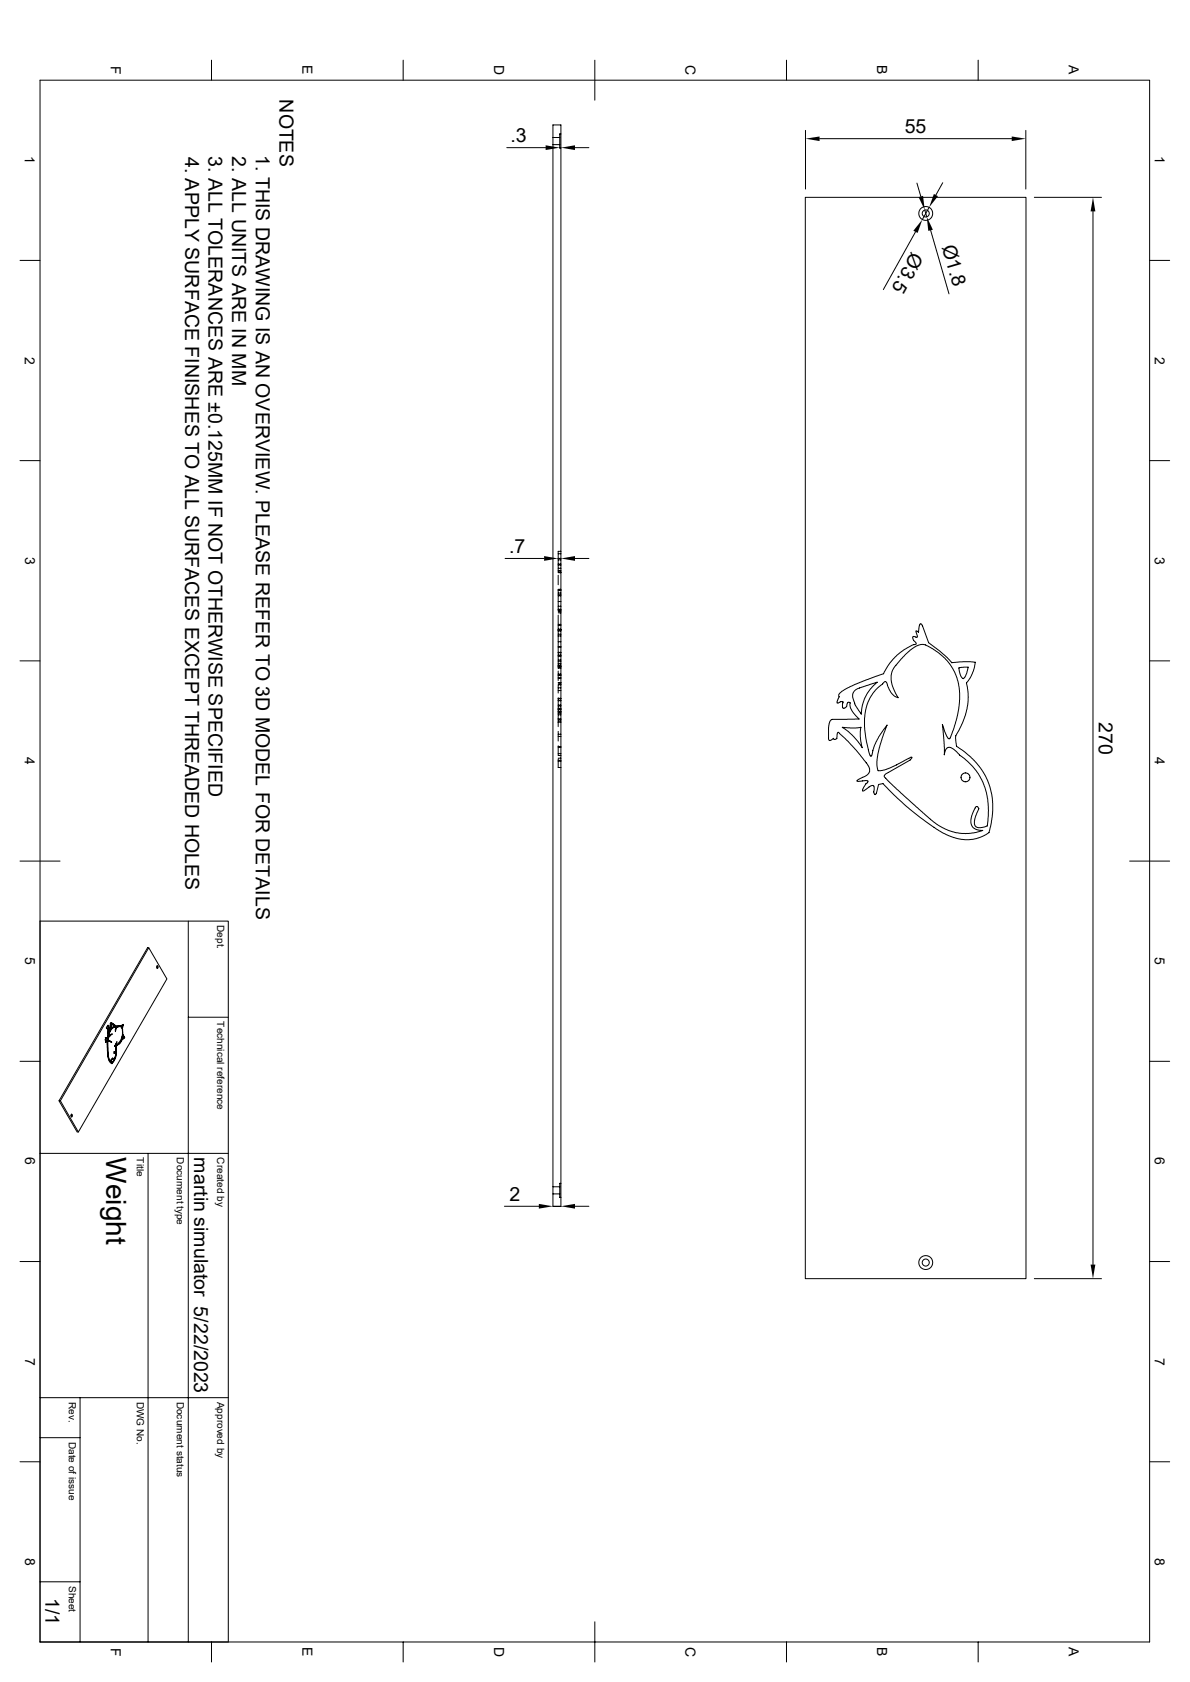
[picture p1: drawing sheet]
<svg xmlns="http://www.w3.org/2000/svg" width="297mm" height="420mm" viewBox="0 0 297 420" stroke-linecap="round" stroke-linejoin="round" font-family="sans-serif">
<g fill="none" stroke="#000" stroke-width=".25">
<path d="M52.8 15v5M100.6 15v5M148.5 15v10M196.3 15v5M244.1 15v5M10 20h276.9v390h-276.9zM126.5 36.9h9.7M138 31.2h2v270h-2zM138 36.1h1.7M138 34.3h1.7M139.7 36.9h.3M140 33.4h-.3v3.6h.3"/>
<path d="M143.5 36.9h3.5M201 32.6v14.6M204.6 34.6h47.9M256 32.6v14.6M201 49.3h55.1v270h-55.1zM228.5 57.9l-8 14.4M228.9 45.7l.9 3.4M230.8 52.4l.5 1.7M231.9 51.8l-1.7 3M232.3 57.5l4.6 15.9M235.3 45.6l-1.7 3.1M258.1 49.3h16.8"/>
<path d="M272.8 52.8v263M5 65h5M286.9 65h5M5 115h5M286.9 115h5M126.1 139.4h9.7M139.3 139.4h.7M139.3 138.3h.7M139.3 139.8h.7M140 137.7h-.7v3.1M143.5 139.4h3.5M139.3 140.8v1.1h.7"/>
<path d="M139.3 141.9v1h.7M139.3 147.2v3h.7M139.3 143.6v2.4M139.3 153.6v2.3h.7M139.3 150.2v2.2M139.3 155.9v1.6M139.3 157.5v1.3M139.3 158.8v2.7h.7M139.3 151.4h.7M139.3 148.8h.7M139.3 152.7h.7M139.3 153h.7"/>
<path d="M139.3 156.2h.7M139.3 148.1h.7M139.3 143h.7M139.3 152.3h.7M139.3 152.5h.7M139.3 147.3h.7M139.3 147.4h.7M139.3 142.5h.7M139.3 157.1h.7M139.3 157.5h.7M139.3 158.4h.7M139.3 148.5h.7"/>
<path d="M139.3 152.1h.7M139.3 142.8h.7M139.3 147.2h.7M139.3 141.1h.7M139.3 140.8h.7M139.3 158.8h.7M139.3 157.3h.7M5 165h5M139.3 161.5v.1h.7M139.3 161.6v2.3h.7M139.3 163.9v2.9h.7M139.3 171.1v1.3h.7"/>
<path d="M139.3 167.6v2.3M139.3 174.2v1.9h.7M139.3 172.4v.7M139.3 176.1v.9M139.3 177v.7h.7M139.3 177.7v1.8M139.3 179.5v.2h.7M139.3 179.7v.6M139.3 175h.7M139.3 176.3h.7M139.3 174.8h.7M139.3 171.7h.7"/>
<path d="M139.3 174.4h.7M139.3 163h.7M139.3 169.4h.7M139.3 169.2h.7M139.3 166.1h.7M139.3 162.9h.7M139.3 170.4h.7M139.3 170.5h.7M139.3 160.2h.7M139.3 163.6h.7M139.3 168.7h.7M139.3 168.3h.7"/>
<path d="M139.3 165.7h.7M139.3 166.3h.7M139.3 165.1h.7M139.3 178.5h.7M139.3 177.8h.7M139.3 177.6h.7M139.3 177.2h.7M139.3 171h.7M139.3 170.8h.7M139.3 166.4h.7M139.3 168.5h.7M139.3 163.7h.7"/>
<path d="M139.3 166.6h.7M139.3 164.8h.7M139.3 177h.7M139.3 176.9h.7M139.3 179.5h.7M139.3 178.1h.7M209.6 173.1l1.3-1 2.5-1.2 6-2.3a2.05 2.05 0 0 0 1.7-1.4l1-1.7 1.8-1.9 1.7-1.3 2.5-1.3a.4 .4 0 0 0 .6-.3 .4 .4 0 0 0-.4-.5l-.4-.6-.1-.4a.57 .57 0 0 1 1-.1 .43 .43 0 0 0 0-.7l-.1-.3a.26 .26 0 0 1-.1-.4 .26 .26 0 0 1 .3-.1l.3 .3 .3-1.9a.37 .37 0 0 1 .5-.2 .37 .37 0 0 1 .2 .5l1.6 4.2 2.9 2.2 2.9 2.8 2.7-.3 3.1 .2-.4 2.1-1.4 2.5a1.32 1.32 0 0 0-.1 1.7l.2 2.4-.4 3-.9 2.9-1.1 2.4a3.7 3.7 0 0 0-.4 4.1l2.1 1.5 2.6 2.4 1.4 1.8 1.5 2.7 1 3.3 .3 2.4-.1 2.5-.5 3.3a2.48 2.48 0 0 1-2.1 2.5l-2.4 .7-1.9 .1-2.8-.6-2.8-1.2-4.3-2.9-3.8-2.9-3.9-3.5-2.8-2.9-1.1 .2-.7 2.4a.28 .28 0 0 1-.3 0 .28 .28 0 0 1-.2-.3l.1-1.5-.3-.4-.7 .2-1.5 1.1a.3 .3 0 0 1-.5 .1 .3 .3 0 0 1 .2-.5l.7-1.3 .4-.3a.37 .37 0 0 0 0-.5 .37 .37 0 0 0-.6 0l-1.7 .2a.19 .19 0 0 1-.3-.1 .19 .19 0 0 1 .2-.2l2.6-1.5 .3-.6-.1-1.1-3.3-4.4-4.1-4.1a.3 .3 0 0 0-.4-.2 .3 .3 0 0 0-.1 .4l-.1 .3a.68 .68 0 0 1-.1 .8 .68 .68 0 0 1-.6 .2l-.2-.2-.4 .3a.46 .46 0 0 1-.6 .2 .46 .46 0 0 1-.2-.6v-3.1l.3-.9 .4-.6 6.9-.2-1.8-2.1-.5-1.4a.4 .4 0 0 0 0-.6 .4 .4 0 0 0-.6 .1l-.1 .3a.79 .79 0 0 1-.2 .8 .79 .79 0 0 1-.9 .1v-1.1a.3 .3 0 0 0 0-.5 .3 .3 0 0 0-.5 .1l-.6 .4a.47 .47 0 0 1-.3-.5 .47 .47 0 0 1 .2-.4l.4-.7-.2-.5zM213.4 172.3l1.1-.5 4.4-1.5-1.7 1.8-1.3 2.1-.7 1.9-.2 2.2-1.5-2.2-.7-2 .1-1zM225.3 164.1l2.9-2.5 1.2-.6 .9-.1a13.6 13.6 0 0 1 9 15.7l-.6 3.3-1.6 4.4a.58 .58 0 0 1-.8-.5l-1.1-2.9 .5 4.9v2.7l.5-1.6 .5-.3 .7 .1 1.3 .9 3.9 3.6a16.6 16.6 0 0 1 3.7 15.1l-1.5 .4-1.1-.2a2.42 2.42 0 0 1-.1-3l.7-1.6-.4-.5h-.3l-.3 .5-.7 1.7-.3 1.1 .1 1 .3 .8 .5 .4 1.1 .4h1l-1.5 .5-1.9 .3h-2.3l-2.7-.7-2.8-1.4-1.9-1.4-8.3-7.5-3.2-3.2 .4-.7 6.1-3.4 .3-.4a.23 .23 0 0 0 .2-.2 .23 .23 0 0 0-.3-.3 .23 .23 0 0 0-.2 .2l-4.9 2.6-2.1 .7a.74 .74 0 0 1-.9 .1 .74 .74 0 0 1-.4-.8v-2.1l.6-2.9 1.9-5.6-1.6 2.2-1.1 2-.6 1.3-.5 1.9a.31 .31 0 0 1-.3 .3 .31 .31 0 0 1-.3-.4l-.8-3.3-.4-3v-2.7l.1-1.4a10.8 10.8 0 0 1 5.1-7.8l.3 .2 1.1 2.6 .8 .8 1 .4-1.5-3-.3-1.4v-1.2l.2-.8 .5-1.1zM239.3 166.8l1.7-.2a.38 .38 0 0 1 .6 .1 .38 .38 0 0 1-.1 .5l-.8 2a.47 .47 0 0 1-.5 .2 .47 .47 0 0 1-.3-.5zM286.9 165h5M139.3 189.5v2.1h.7"/>
<path d="M139.3 186.2v2.4M139.3 182.6v2.4M139.3 180.3v1.1M139.3 186.5h.7M139.3 188.2h.7M139.3 183.9h.7M139.3 189.3h.7M139.3 189.9h.7M139.3 180h.7M139.3 188.6h.7M139.3 183.3h.7M139.3 190.1h.7"/>
<path d="M139.3 180.3h.7M210.2 181.6l2 .2 2.7-.2-.2 2.4 .5 2.7-2.4-3.1zM5 215h10M281.9 215h10M10 230h47v180M37.1 236.6h-.3l-22.1 38.3h.4M37.1 236.6l4.6 7.8-22.1 38.3-4.5-7.8zM47 230v180M26.3 259.1l.1 .1M26.4 259.5h.1M26.4 259.5l-.2 .1 .3 .2-.1 .4 .3-.2-.3 .1M26.5 259.2h.1"/>
<path d="M26.5 259.2l-.2-.1 .1 .4M26.7 260l.2 3.7 .4 1.4a.53 .53 0 0 0 .6 .5 .53 .53 0 0 0 .5-.6l.6-1.6v-2M26.9 256.7l-.2 .1M26.9 259.5l1 .7-.8-.3-.2 .1M26.9 259.5h-.1l.2 .3 .8 .4M26.9 256.1l.7 .9M26.9 256h.2M27 259.9l-.2 .1M27.1 256l.5 1M27.1 256l-.6 .6 .2 .3 .2-.2v.3l-.1 1.9a.24 .24 0 0 1 0 .3 .24 .24 0 0 1-.3 0M27.1 256.7v1.4M27.1 256.7h-.1l.1 1.4"/>
<path d="M27.1 256.7l.1 .3a.78 .78 0 0 1-.1 1.1M27.1 258.4v.3l.9-.5-.8 .8-.3 .5M27.1 258.4l-.1 .2 .1 .1M27.6 255.8h.1M27.6 255.8l-.1-.2 .4-.2 1.1 .8M27.6 255.8l-.1 .3 .2-.1-.1 1M27.7 256l-.2 .1M27.7 255.4l1.3 .8M27.9 258.2l-.9 .8-.2 .5M28.1 255.8l-.3 .2-.1 .9M28.5 256.3h.2M28.6 256.5l-.5 .1-.5 .4-.5 1.4"/>
<path d="M28.7 256.3l-.3-.2a.29 .29 0 0 0-.4-.3 .29 .29 0 0 0-.1 .4l-.2 .7M28.7 256.3l-.5 .1-.5 .5M28.7 256.6h.1M28.8 256.6l-.4-.1-.5 .4-.8 1.5M29 256.2l.8-.1 .4 .2M29.4 256.4l-.4 .3-.2 .9 .1-1h-.1M29.4 256.4l-.4 .2-.2 .6M29.4 256.4h.7l.4 .3M29.5 256.1l.6 .2M29.8 256.3l-.5 .1M30.2 256.3h-.1h.2M30.3 256.1l.1 .1"/>
<path d="M30.3 256.2l-.1 .1M30.4 256.2h.1M30.5 256.7l.1 1.7-.2 .8-.7 1.1-.7 .6 .2-.8-.6 1.1a.28 .28 0 0 1 .4 .1 .28 .28 0 0 1-.1 .4v1.7l-.4 1.1-.5 .8M30.5 256.7l.3-.8-.3 .9M30.5 259.5l-.4 .9-.9 .6M30.5 259.5l-.6 .9-.8 .6M30.5 256h.1M30.6 258.3l.4 .8M30.6 256.8v1.5M30.6 256v-.1l-.3 .3M30.6 258.3h.1M30.6 258.7l.3 .3-.2 .2a.2 .2 0 0 1-.2-.2 .2 .2 0 0 1 .1-.2z"/>
<path d="M30.6 258.7l-.2 .3 .2 .2M30.6 258.3l.5 .8M30.7 255.9h-.1M30.8 255.9l-.1-.1-.1 .2M31.1 259.1l-.6 .4M31.1 259.1l-.7 .4M39.2 241.3v.3zM39.2 241.2a.3 .3 0 0 1 .3 .3 .3 .3 0 0 1-.3 .3zM39.2 241.1l.2 .2-.2 .5M47 254h10M5 265h5M14.7 274.9l4.6 7.8h.3"/>
<path d="M17.8 278.3a.3 .3 0 0 1 .2 .3 .3 .3 0 0 1-.2 .2zM17.8 278.4v.3zM17.8 278.2l.2 .2-.2 .5M26.9 263.1l.4 1.7 .4 .5h.3M26.9 260l.1 3.1M26.9 260h-.1v.9l.1 2.2h.1M27 263.1l.2 1.1 .7 1.1-.2-.7 .5-.4v.2M27.8 265.2l.1 .1M28.1 264.2v.2M28.2 264.4l-.4 .4 .2 .5M28.2 264.4l-.5 .3M28.5 262.6a.19 .19 0 0 1 .2 .2 .19 .19 0 0 1-.2 .2"/>
<path d="M28.5 262.6v.4M28.5 262.6h.1M28.5 263h.1M28.7 261.1h.1M28.9 260.6l.1 .3M29 261.4h-.1l-.1 2.4-.9 1.8M29.2 261l-.2 .4M29.2 261l-.3 .4M286.9 265h5M10 288h47M37 288v122M138 298.1h1.7"/>
<path d="M138 296.3h1.7M140 295.5h-.3v3.5h.3M5 315h5M125.9 301.2h8.6M138 301.2h2M143.5 301.2h3.5M258.1 319.3h16.8M286.9 315h5M10 359h10M10 349h47M20 349v61M5 365h5"/>
<path d="M286.9 365h5M10 395h10M52.8 410v5M100.6 410v5M148.5 405v10M196.3 410v5M244.1 410v5"/>
<circle cx="231.1" cy="53.3" r="1.74"/>
<circle cx="231.1" cy="53.3" r=".88"/>
<circle cx="241" cy="194.1" r="1.1"/>
<circle cx="231.1" cy="315.3" r="1.74"/>
<circle cx="231.1" cy="315.3" r=".88"/>
</g>
<g fill="#000">
<path d="M136.2 36.3l3.5 .6-3.5 .6zM140 36.9l3.5-.6v1.2zM201 34.6l3.6-.5v1.1zM252.5 34.1l3.5 .5-3.5 .6zM230.2 54.8l-1.2 3.4-1-.6zM229.3 49.2l1.1-.3 .4 3.5zM231.3 54.1l1.5 3.3-1.1 .3zM233.1 48.4l1 .6-2.2 2.8zM272.8 49.3l.6 3.5h-1.2zM135.8 138.9l3.5 .5-3.5 .6zM140 139.4l3.5-.5v1.1zM134.5 300.6l3.5 .6-3.5 .6z"/>
<path d="M140 301.2l3.5-.6v1.2zM272.2 315.8h1.2l-.6 3.5z"/>
</g>
<text font-size="7" x="26.5" y="289" transform="rotate(90 26.5 289)">Weight</text>
<g font-size="4.9">
<text x="69.8" y="24.8" transform="rotate(90 69.8 24.8)">NOTES</text>
<text x="127.4" y="35.4">.3</text>
<text x="225.8" y="33.2">55</text>
<text x="46.2" y="39.1" transform="rotate(90 46.2 39.1)">4. APPLY SURFACE FINISHES TO ALL SURFACES EXCEPT THREADED HOLES</text>
<text x="52.1" y="39" transform="rotate(90 52.1 39)">3. ALL TOLERANCES ARE ±0.125MM IF NOT OTHERWISE SPECIFIED</text>
<text x="58" y="39" transform="rotate(90 58 39)">2. ALL UNITS ARE IN MM</text>
<text x="63.8" y="38.6" transform="rotate(90 63.8 38.6)">1. THIS DRAWING IS AN OVERVIEW. PLEASE REFER TO 3D MODEL FOR DETAILS</text>
<text x="227.6" y="62.7" transform="rotate(119 227.6 62.7)">Ø3.5</text>
<text x="235" y="61.6" transform="rotate(74 235 61.6)">Ø1.8</text>
<text x="127" y="138">.7</text>
<text x="274.3" y="180.3" transform="rotate(90 274.3 180.3)">270</text>
<text x="48.5" y="289" transform="rotate(90 48.5 289)">martin simulator 5/22/2023</text>
<text x="127.1" y="299.8">2</text>
<text x="11.3" y="399.1" transform="rotate(90 11.3 399.1)">1/1</text>
</g>
<g font-size="3.5">
<text x="27.6" y="16.5" transform="rotate(90 27.6 16.5)">F</text>
<text x="75.5" y="16.3" transform="rotate(90 75.5 16.3)">E</text>
<text x="123.3" y="16.3" transform="rotate(90 123.3 16.3)">D</text>
<text x="171.1" y="16.3" transform="rotate(90 171.1 16.3)">C</text>
<text x="218.9" y="16.3" transform="rotate(90 218.9 16.3)">B</text>
<text x="266.8" y="16.3" transform="rotate(90 266.8 16.3)">A</text>
<text x="6.2" y="39" transform="rotate(90 6.2 39)">1</text>
<text x="288.2" y="39" transform="rotate(90 288.2 39)">1</text>
<text x="6.2" y="89" transform="rotate(90 6.2 89)">2</text>
<text x="288.2" y="89" transform="rotate(90 288.2 89)">2</text>
<text x="6.3" y="139" transform="rotate(90 6.3 139)">3</text>
<text x="288.2" y="139" transform="rotate(90 288.2 139)">3</text>
<text x="6.2" y="189" transform="rotate(90 6.2 189)">4</text>
<text x="288.2" y="189" transform="rotate(90 288.2 189)">4</text>
<text x="6.3" y="239" transform="rotate(90 6.3 239)">5</text>
<text x="288.2" y="239" transform="rotate(90 288.2 239)">5</text>
<text x="6.3" y="289" transform="rotate(90 6.3 289)">6</text>
<text x="288.2" y="289" transform="rotate(90 288.2 289)">6</text>
<text x="6.3" y="339" transform="rotate(90 6.3 339)">7</text>
<text x="288.2" y="339" transform="rotate(90 288.2 339)">7</text>
<text x="6.3" y="389" transform="rotate(90 6.3 389)">8</text>
<text x="288.2" y="389" transform="rotate(90 288.2 389)">8</text>
<text x="27.6" y="411.4" transform="rotate(90 27.6 411.4)">F</text>
<text x="75.5" y="411.3" transform="rotate(90 75.5 411.3)">E</text>
<text x="123.3" y="411.2" transform="rotate(90 123.3 411.2)">D</text>
<text x="171.1" y="411.2" transform="rotate(90 171.1 411.2)">C</text>
<text x="218.9" y="411.3" transform="rotate(90 218.9 411.3)">B</text>
<text x="266.8" y="411.3" transform="rotate(90 266.8 411.3)">A</text>
</g>
<g font-size="2.5">
<text x="54.2" y="231" transform="rotate(90 54.2 231)">Dept.</text>
<text x="54.2" y="255" transform="rotate(90 54.2 255)">Technical reference</text>
<text x="34.2" y="289" transform="rotate(90 34.2 289)">Title</text>
<text x="44.2" y="289" transform="rotate(90 44.2 289)">Document type</text>
<text x="54.2" y="289" transform="rotate(90 54.2 289)">Created by</text>
<text x="17.2" y="350" transform="rotate(90 17.2 350)">Rev.</text>
<text x="34.2" y="350" transform="rotate(90 34.2 350)">DWG No.</text>
<text x="44.2" y="350" transform="rotate(90 44.2 350)">Document status</text>
<text x="54.2" y="350" transform="rotate(90 54.2 350)">Approved by</text>
<text x="17.2" y="360" transform="rotate(90 17.2 360)">Date of issue</text>
<text x="17.2" y="396" transform="rotate(90 17.2 396)">Sheet</text>
</g>
</svg>
